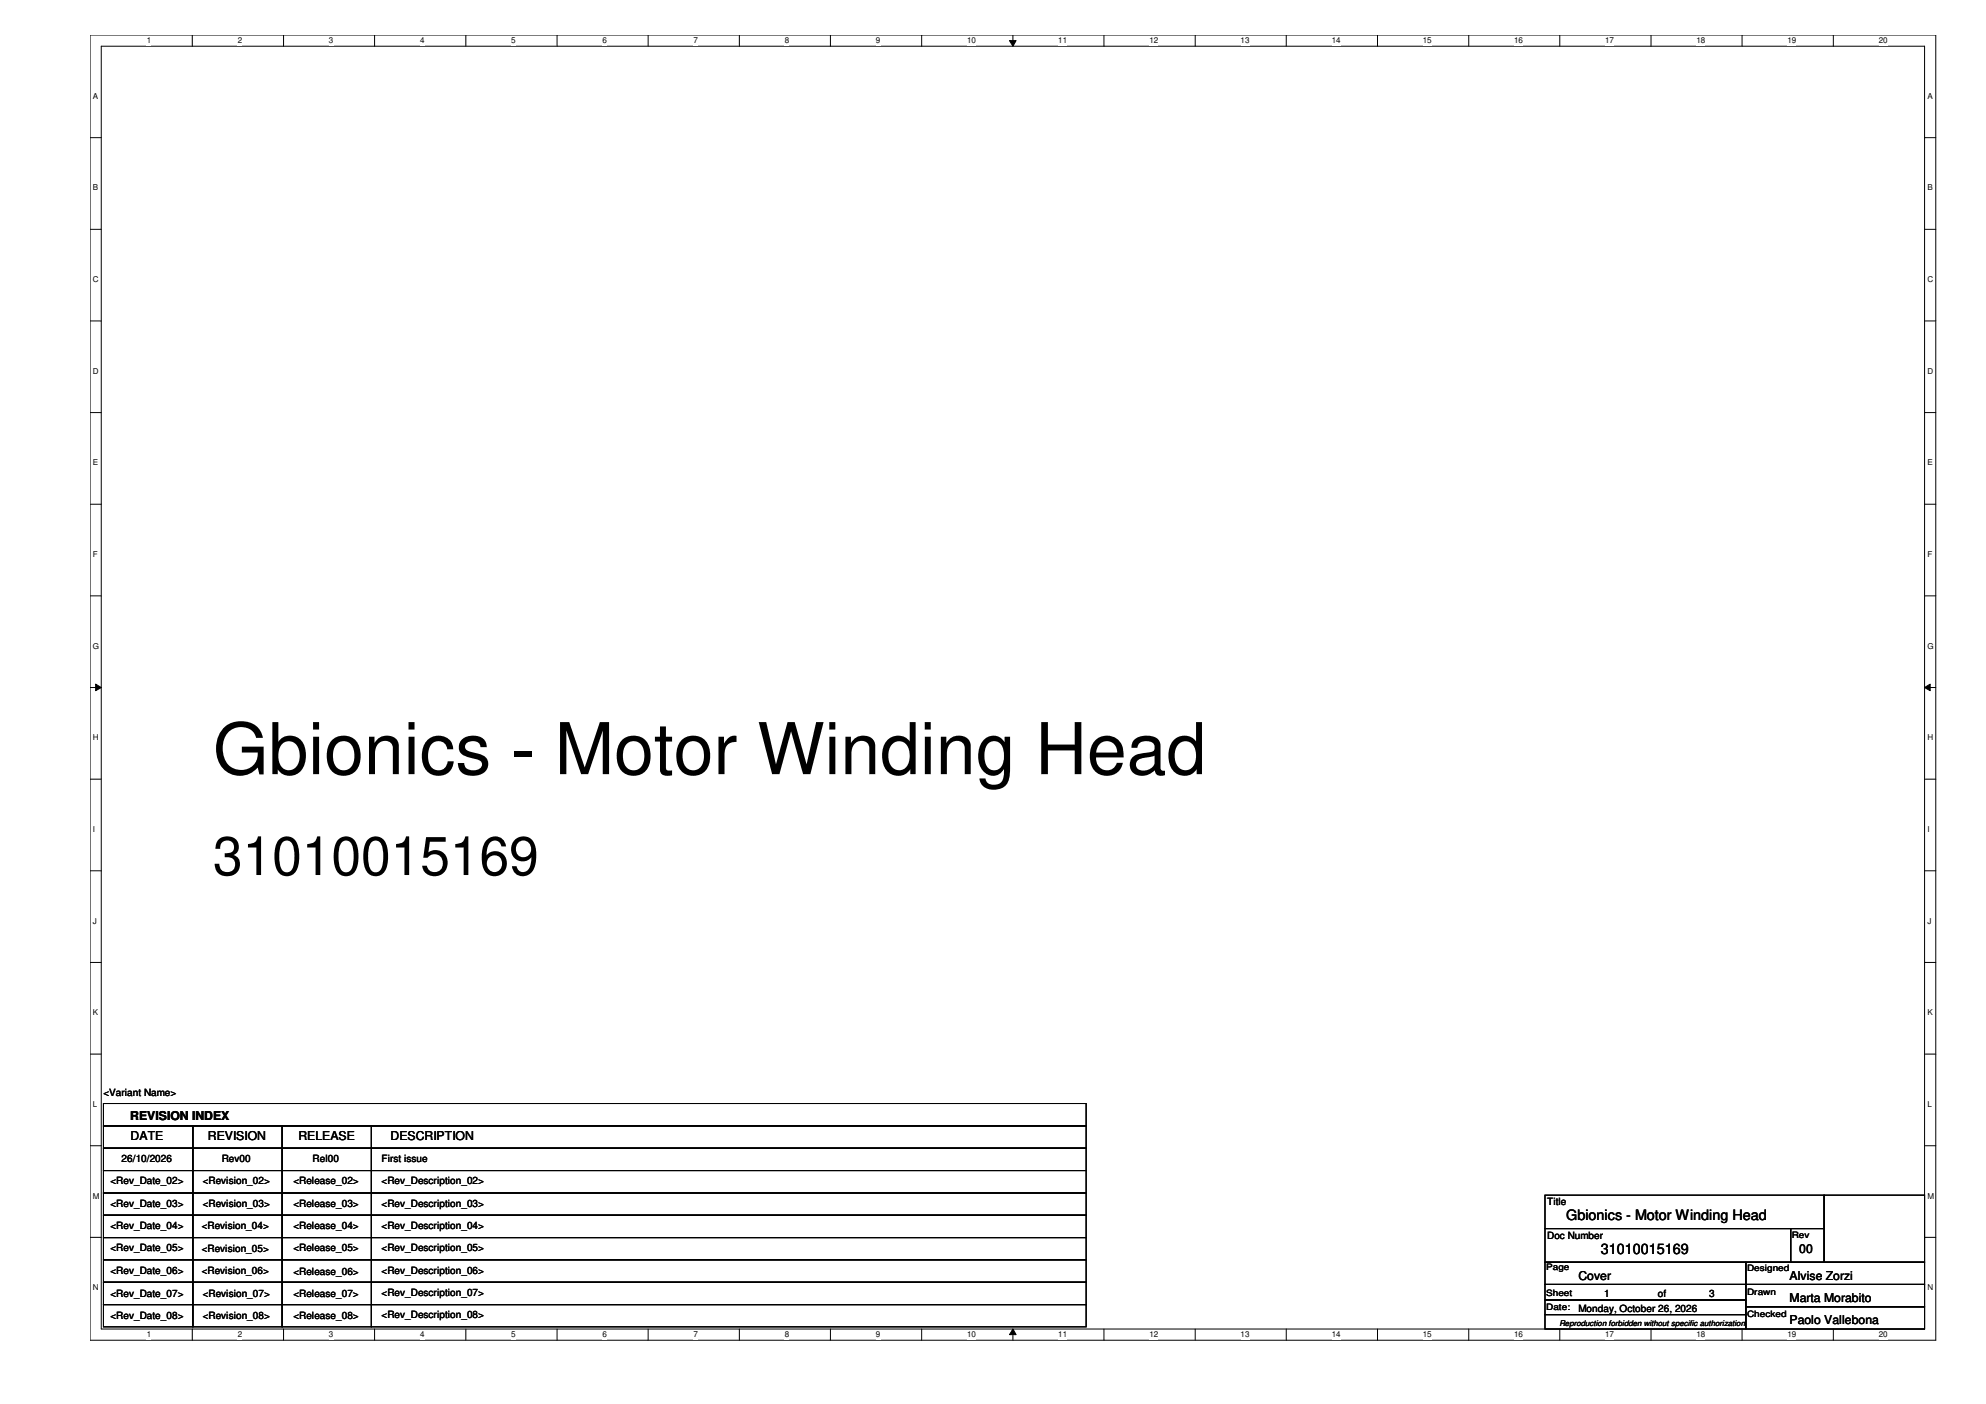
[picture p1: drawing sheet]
<svg xmlns="http://www.w3.org/2000/svg" width="420mm" height="297mm" viewBox="0 0 420 297" stroke-linecap="round" stroke-linejoin="round" font-family="sans-serif">
<path d="M19.1 7.4h390.4v276.1h-390.4zM21.4 9.8h385.8v271.4h-385.8z" fill="none" stroke="#000" stroke-width=".21"/>
<g fill="#fff">
<path d="M31 7.7h1v1.9h-1z"/>
<path d="M31 281.4h1v1.9h-1z"/>
</g>
<path d="M40.7 7.4v2.4M40.7 281.2v2.3" fill="none" stroke="#000" stroke-width=".21"/>
<g fill="#fff">
<path d="M50.3 7.7h.9v1.9h-.9z"/>
<path d="M50.3 281.4h.9v1.9h-.9z"/>
</g>
<path d="M60 7.4v2.4M60 281.2v2.3" fill="none" stroke="#000" stroke-width=".21"/>
<g fill="#fff">
<path d="M69.6 7.7h.9v1.9h-.9z"/>
<path d="M69.6 281.4h.9v1.9h-.9z"/>
</g>
<path d="M79.2 7.4v2.4M79.2 281.2v2.3" fill="none" stroke="#000" stroke-width=".21"/>
<g fill="#fff">
<path d="M88.9 7.7h.9v1.9h-.9z"/>
<path d="M88.9 281.4h.9v1.9h-.9z"/>
</g>
<path d="M98.6 7.4v2.4M98.6 281.2v2.3" fill="none" stroke="#000" stroke-width=".21"/>
<g fill="#fff">
<path d="M108.2 7.7h.9v1.9h-.9z"/>
<path d="M108.2 281.4h.9v1.9h-.9z"/>
</g>
<path d="M117.9 7.4v2.4M117.9 281.2v2.3" fill="none" stroke="#000" stroke-width=".21"/>
<g fill="#fff">
<path d="M127.5 7.7h.9v1.9h-.9z"/>
<path d="M127.5 281.4h.9v1.9h-.9z"/>
</g>
<path d="M137.1 7.4v2.4M137.1 281.2v2.3" fill="none" stroke="#000" stroke-width=".21"/>
<g fill="#fff">
<path d="M146.7 7.7h1v1.9h-1z"/>
<path d="M146.7 281.4h1v1.9h-1z"/>
</g>
<path d="M156.4 7.4v2.4M156.4 281.2v2.3" fill="none" stroke="#000" stroke-width=".21"/>
<g fill="#fff">
<path d="M166 7.7h1v1.9h-1z"/>
<path d="M166 281.4h1v1.9h-1z"/>
</g>
<path d="M175.7 7.4v2.4M175.7 281.2v2.3" fill="none" stroke="#000" stroke-width=".21"/>
<g fill="#fff">
<path d="M185.3 7.7h.9v1.9h-.9z"/>
<path d="M185.3 281.4h.9v1.9h-.9z"/>
</g>
<path d="M195 7.4v2.4M195 281.2v2.3" fill="none" stroke="#000" stroke-width=".21"/>
<g fill="#fff">
<path d="M204.6 7.7h1.9v1.9h-1.9z"/>
<path d="M204.6 281.4h1.9v1.9h-1.9z"/>
</g>
<path d="M213.6 8.6h1.4l-.7 1.2zM214.3 7.4v2.4M214.3 281.2l.7 1.2h-1.4zM214.3 281.2v2.3" fill="none" stroke="#000" stroke-width=".21"/>
<path d="M213.6 8.6h1.4l-.7 1.2zM214.3 281.2l.7 1.2h-1.4z" fill="#000"/>
<g fill="#fff">
<path d="M223.9 7.7h1.9v1.9h-1.9z"/>
<path d="M223.9 281.4h1.9v1.9h-1.9z"/>
</g>
<path d="M233.6 7.4v2.4M233.6 281.2v2.3" fill="none" stroke="#000" stroke-width=".21"/>
<g fill="#fff">
<path d="M243.2 7.7h1.8v1.9h-1.8z"/>
<path d="M243.2 281.4h1.8v1.9h-1.8z"/>
</g>
<path d="M252.9 7.4v2.4M252.9 281.2v2.3" fill="none" stroke="#000" stroke-width=".21"/>
<g fill="#fff">
<path d="M262.5 7.7h1.8v1.9h-1.8z"/>
<path d="M262.5 281.4h1.8v1.9h-1.8z"/>
</g>
<path d="M272.1 7.4v2.4M272.1 281.2v2.3" fill="none" stroke="#000" stroke-width=".21"/>
<g fill="#fff">
<path d="M281.7 7.7h1.9v1.9h-1.9z"/>
<path d="M281.7 281.4h1.9v1.9h-1.9z"/>
</g>
<path d="M291.4 7.4v2.4M291.4 281.2v2.3" fill="none" stroke="#000" stroke-width=".21"/>
<g fill="#fff">
<path d="M301 7.7h1.9v1.9h-1.9z"/>
<path d="M301 281.4h1.9v1.9h-1.9z"/>
</g>
<path d="M310.7 7.4v2.4M310.7 281.2v2.3" fill="none" stroke="#000" stroke-width=".21"/>
<g fill="#fff">
<path d="M320.3 7.7h1.9v1.9h-1.9z"/>
<path d="M320.3 281.4h1.9v1.9h-1.9z"/>
</g>
<path d="M330 7.4v2.4M330 281.2v2.3" fill="none" stroke="#000" stroke-width=".21"/>
<g fill="#fff">
<path d="M339.6 7.7h1.9v1.9h-1.9z"/>
<path d="M339.6 281.4h1.9v1.9h-1.9z"/>
</g>
<path d="M349.3 7.4v2.4M349.3 281.2v2.3" fill="none" stroke="#000" stroke-width=".21"/>
<g fill="#fff">
<path d="M358.9 7.7h1.9v1.9h-1.9z"/>
<path d="M358.9 281.4h1.9v1.9h-1.9z"/>
</g>
<path d="M368.6 7.4v2.4M368.6 281.2v2.3" fill="none" stroke="#000" stroke-width=".21"/>
<g fill="#fff">
<path d="M378.2 7.7h1.8v1.9h-1.8z"/>
<path d="M378.2 281.4h1.8v1.9h-1.8z"/>
</g>
<path d="M387.9 7.4v2.4M387.9 281.2v2.3" fill="none" stroke="#000" stroke-width=".21"/>
<g fill="#fff">
<path d="M397.5 7.7h1.8v1.9h-1.8z"/>
<path d="M397.5 281.4h1.8v1.9h-1.8z"/>
<path d="M19.6 19.4h1.2v1.9h-1.2z"/>
<path d="M407.8 19.4h1.1v1.9h-1.1z"/>
<path d="M19.6 38.8h1.2v1.9h-1.2z"/>
<path d="M407.8 38.8h1.1v1.9h-1.1z"/>
</g>
<path d="M19.1 29.1h2.3M407.2 29.1h2.3" fill="none" stroke="#000" stroke-width=".21"/>
<g fill="#fff">
<path d="M19.6 58.2h1.3v1.9h-1.3z"/>
<path d="M407.8 58.2h1.2v1.9h-1.2z"/>
</g>
<path d="M19.1 48.5h2.3M407.2 48.5h2.3" fill="none" stroke="#000" stroke-width=".21"/>
<g fill="#fff">
<path d="M19.6 77.6h1.3v1.9h-1.3z"/>
<path d="M407.8 77.6h1.2v1.9h-1.2z"/>
</g>
<path d="M19.1 67.9h2.3M407.2 67.9h2.3" fill="none" stroke="#000" stroke-width=".21"/>
<g fill="#fff">
<path d="M19.6 96.9h1.2v1.9h-1.2z"/>
<path d="M407.8 96.9h1.1v1.9h-1.1z"/>
</g>
<path d="M19.1 87.3h2.3M407.2 87.3h2.3" fill="none" stroke="#000" stroke-width=".21"/>
<g fill="#fff">
<path d="M19.6 116.3h1.1v1.9h-1.1z"/>
<path d="M407.8 116.3h1v1.9h-1z"/>
</g>
<path d="M19.1 106.7h2.3M407.2 106.7h2.3" fill="none" stroke="#000" stroke-width=".21"/>
<g fill="#fff">
<path d="M19.6 135.7h1.4v1.9h-1.4z"/>
<path d="M407.8 135.7h1.3v1.9h-1.3z"/>
</g>
<path d="M19.1 126.1h2.3M407.2 126.1h2.3" fill="none" stroke="#000" stroke-width=".21"/>
<g fill="#fff">
<path d="M19.6 155.1h1.3v1.9h-1.3z"/>
<path d="M407.8 155.1h1.2v1.9h-1.2z"/>
</g>
<path d="M19.1 145.5h2.3M20.2 144.7l1.2 .8-1.2 .6zM407.2 145.5l1.1-.8v1.4zM407.2 145.5h2.3" fill="none" stroke="#000" stroke-width=".21"/>
<path d="M20.2 144.7l1.2 .8-1.2 .6zM407.2 145.5l1.1-.8v1.4z" fill="#000"/>
<g fill="#fff">
<path d="M19.6 174.5h.5v1.9h-.5z"/>
<path d="M407.8 174.5h.4v1.9h-.4z"/>
</g>
<path d="M19.1 164.8h2.3M407.2 164.8h2.3" fill="none" stroke="#000" stroke-width=".21"/>
<g fill="#fff">
<path d="M19.6 193.9h.9v1.9h-.9z"/>
<path d="M407.8 193.9h.8v1.9h-.8z"/>
</g>
<path d="M19.1 184.2h2.3M407.2 184.2h2.3" fill="none" stroke="#000" stroke-width=".21"/>
<g fill="#fff">
<path d="M19.6 213.3h1.2v1.9h-1.2z"/>
<path d="M407.8 213.3h1.1v1.9h-1.1z"/>
</g>
<path d="M19.1 203.6h2.3M407.2 203.6h2.3" fill="none" stroke="#000" stroke-width=".21"/>
<g fill="#fff">
<path d="M19.6 232.7h1v1.9h-1z"/>
<path d="M407.8 232.7h.9v1.9h-.9z"/>
</g>
<path d="M19.1 223h2.3M407.2 223h2.3" fill="none" stroke="#000" stroke-width=".21"/>
<g fill="#fff">
<path d="M19.6 252.1h1.4v1.9h-1.4z"/>
<path d="M407.8 252.1h1.4v1.9h-1.4z"/>
</g>
<path d="M19.1 242.4h2.3M407.2 242.4h2.3" fill="none" stroke="#000" stroke-width=".21"/>
<g fill="#fff">
<path d="M19.6 271.4h1.3v1.9h-1.3z"/>
<path d="M407.8 271.4h1.2v1.9h-1.2z"/>
</g>
<g fill="none" stroke="#000" stroke-width=".21">
<path d="M21.9 238.2h18.9v4.7h-18.9zM21.9 233.5h207.9v4.7h-207.9zM40.8 238.2h18.9v4.7h-18.9zM59.7 238.2h18.9v4.7h-18.9zM78.6 238.2h151.2v4.7h-151.2zM21.9 242.9h18.9v4.7h-18.9zM21.9 247.6h18.9v4.8h-18.9zM21.9 252.4h18.9v4.7h-18.9zM21.9 257.1h18.9v4.7h-18.9zM40.8 242.9h18.9v4.7h-18.9zM40.8 247.6h18.9v4.8h-18.9zM40.8 252.4h18.9v4.7h-18.9z"/>
<path d="M40.8 257.1h18.9v4.7h-18.9zM59.7 242.9h18.9v4.7h-18.9zM59.7 247.6h18.9v4.8h-18.9zM59.7 252.4h18.9v4.7h-18.9zM59.7 257.1h18.9v4.7h-18.9zM78.6 242.9h151.2v4.7h-151.2zM78.6 247.6h151.2v4.8h-151.2zM78.6 252.4h151.2v4.7h-151.2zM78.6 257.1h151.2v4.7h-151.2zM326.9 252.9h59v7h-59zM326.9 259.9h51.9v7.1h-51.9zM378.8 259.9h7.1v7.1h-7.1z"/>
<path d="M385.9 252.9h21.3v14.1h-21.3zM19.1 261.8h2.3M21.9 261.8h18.9v4.7h-18.9zM21.9 266.5h18.9v4.8h-18.9zM21.9 271.3h18.9v4.7h-18.9zM21.9 276h18.9v4.7h-18.9zM40.8 261.8h18.9v4.7h-18.9zM40.8 266.5h18.9v4.8h-18.9zM40.8 271.3h18.9v4.7h-18.9zM40.8 276h18.9v4.7h-18.9zM59.7 261.8h18.9v4.7h-18.9zM59.7 266.5h18.9v4.8h-18.9z"/>
<path d="M59.7 271.3h18.9v4.7h-18.9zM59.7 276h18.9v4.7h-18.9zM78.6 261.8h151.2v4.7h-151.2zM78.6 266.5h151.2v4.8h-151.2zM78.6 271.3h151.2v4.7h-151.2zM78.6 276h151.2v4.7h-151.2zM326.9 267h42.5v4.7h-42.5zM326.9 275h42.5v3.1h-42.5zM326.9 278.1h42.5v3.1h-42.5zM326.9 271.7h42.5v3.3h-42.5zM369.4 267h37.8v4.7h-37.8zM369.4 271.7h37.8v4.8h-37.8z"/>
<path d="M369.4 276.5h37.8v4.7h-37.8zM407.2 261.8h2.3"/>
</g>
<text font-size="15.1" x="45" y="163.8">Gbionics - Motor Winding Head</text>
<text font-size="11.3" x="45" y="185.1">31010015169</text>
<g font-size="3">
<text x="331.3" y="258.2">Gbionics - Motor Winding Head</text>
<text x="338.7" y="265.3">31010015169</text>
</g>
<g font-size="2.6">
<text x="27.6" y="236.9">REVISION INDEX</text>
<text x="27.6" y="241.3">DATE</text>
<text x="44" y="241.3">REVISION</text>
<text x="63.1" y="241.3">RELEASE</text>
<text x="82.6" y="241.3">DESCRIPTION</text>
<text x="380.7" y="265.1">00</text>
<text x="333.9" y="270.8">Cover</text>
<text x="378.6" y="270.8">Alvise Zorzi</text>
<text x="378.6" y="275.5">Marta Morabito</text>
<text x="378.6" y="280.2">Paolo Vallebona</text>
</g>
<g font-size="2.1">
<text x="21.9" y="231.9">&lt;Variant Name&gt;</text>
<text x="25.7" y="245.8">26/10/2026</text>
<text x="46.9" y="245.8">Rev00</text>
<text x="66.1" y="245.8">Rel00</text>
<text x="80.7" y="245.8">First issue</text>
<text x="23.4" y="250.5">&lt;Rev_Date_02&gt;</text>
<text x="42.9" y="250.5">&lt;Revision_02&gt;</text>
<text x="62.1" y="250.5">&lt;Release_02&gt;</text>
<text x="80.7" y="250.5">&lt;Rev_Description_02&gt;</text>
<text x="23.4" y="255.3">&lt;Rev_Date_03&gt;</text>
<text x="42.9" y="255.3">&lt;Revision_03&gt;</text>
<text x="62.1" y="255.3">&lt;Release_03&gt;</text>
<text x="80.7" y="255.3">&lt;Rev_Description_03&gt;</text>
<text x="327.3" y="255">Title</text>
<text x="23.4" y="260">&lt;Rev_Date_04&gt;</text>
<text x="42.7" y="260">&lt;Revision_04&gt;</text>
<text x="62.1" y="260">&lt;Release_04&gt;</text>
<text x="80.7" y="260">&lt;Rev_Description_04&gt;</text>
<text x="327.3" y="262.1">Doc Number</text>
<text x="23.4" y="264.7">&lt;Rev_Date_05&gt;</text>
<text x="23.4" y="269.5">&lt;Rev_Date_06&gt;</text>
<text x="42.7" y="265">&lt;Revision_05&gt;</text>
<text x="42.7" y="269.5">&lt;Revision_06&gt;</text>
<text x="62.1" y="264.7">&lt;Release_05&gt;</text>
<text x="62.1" y="269.7">&lt;Release_06&gt;</text>
<text x="80.7" y="264.7">&lt;Rev_Description_05&gt;</text>
<text x="80.7" y="269.5">&lt;Rev_Description_06&gt;</text>
<text x="23.4" y="274.4">&lt;Rev_Date_07&gt;</text>
<text x="42.9" y="274.4">&lt;Revision_07&gt;</text>
<text x="62.1" y="274.4">&lt;Release_07&gt;</text>
<text x="80.7" y="274.1">&lt;Rev_Description_07&gt;</text>
<text x="339.4" y="274.4">1</text>
<text x="350.7" y="274.4">of</text>
<text x="361.6" y="274.4">3</text>
<text x="23.4" y="279.1">&lt;Rev_Date_08&gt;</text>
<text x="42.9" y="279.1">&lt;Revision_08&gt;</text>
<text x="62.1" y="279.1">&lt;Release_08&gt;</text>
<text x="80.7" y="278.9">&lt;Rev_Description_08&gt;</text>
<text x="333.9" y="277.5">Monday, October 26, 2026</text>
</g>
<g font-size="1.9">
<text x="379.1" y="261.9">Rev</text>
<text x="327.1" y="268.7">Page</text>
<text x="369.6" y="268.9">Designed</text>
<text x="327.1" y="274.2">Sheet</text>
<text x="369.6" y="273.9">Drawn</text>
<text x="327.1" y="277.2">Date:</text>
<text x="369.6" y="278.6">Checked</text>
</g>
<g font-size="1.7">
<text x="31" y="9.2">1</text>
<text x="50.3" y="9.2">2</text>
<text x="69.6" y="9.2">3</text>
<text x="88.9" y="9.2">4</text>
<text x="108.2" y="9.2">5</text>
<text x="127.5" y="9.2">6</text>
<text x="146.7" y="9.2">7</text>
<text x="166" y="9.2">8</text>
<text x="185.3" y="9.2">9</text>
<text x="204.6" y="9.2">10</text>
<text x="223.9" y="9.2">11</text>
<text x="243.2" y="9.2">12</text>
<text x="262.5" y="9.2">13</text>
<text x="281.7" y="9.2">14</text>
<text x="301" y="9.2">15</text>
<text x="320.3" y="9.2">16</text>
<text x="339.6" y="9.2">17</text>
<text x="358.9" y="9.2">18</text>
<text x="378.2" y="9.2">19</text>
<text x="397.5" y="9.2">20</text>
<text x="19.6" y="21">A</text>
<text x="407.8" y="21">A</text>
<text x="19.6" y="40.3">B</text>
<text x="407.8" y="40.3">B</text>
<text x="19.6" y="59.7">C</text>
<text x="407.8" y="59.7">C</text>
<text x="19.6" y="79.1">D</text>
<text x="407.8" y="79.1">D</text>
<text x="19.6" y="98.5">E</text>
<text x="407.8" y="98.5">E</text>
<text x="19.6" y="117.9">F</text>
<text x="407.8" y="117.9">F</text>
<text x="19.6" y="137.2">G</text>
<text x="407.8" y="137.2">G</text>
<text x="19.6" y="156.6">H</text>
<text x="407.8" y="156.6">H</text>
<text x="19.6" y="176">I</text>
<text x="407.8" y="176">I</text>
<text x="19.6" y="195.4">J</text>
<text x="407.8" y="195.4">J</text>
<text x="19.6" y="214.8">K</text>
<text x="407.8" y="214.8">K</text>
<text x="19.6" y="234.2">L</text>
<text x="407.8" y="234.2">L</text>
<text x="19.6" y="253.6">M</text>
<text x="407.8" y="253.6">M</text>
<text x="19.6" y="273">N</text>
<text x="407.8" y="273">N</text>
<text x="329.9" y="280.6">Reproduction forbidden without specific authorization</text>
<text x="31" y="283">1</text>
<text x="50.3" y="283">2</text>
<text x="69.6" y="283">3</text>
<text x="88.9" y="283">4</text>
<text x="108.2" y="283">5</text>
<text x="127.5" y="283">6</text>
<text x="146.7" y="283">7</text>
<text x="166" y="283">8</text>
<text x="185.3" y="283">9</text>
<text x="204.6" y="283">10</text>
<text x="223.9" y="283">11</text>
<text x="243.2" y="283">12</text>
<text x="262.5" y="283">13</text>
<text x="281.7" y="283">14</text>
<text x="301" y="283">15</text>
<text x="320.3" y="283">16</text>
<text x="339.6" y="283">17</text>
<text x="358.9" y="283">18</text>
<text x="378.2" y="283">19</text>
<text x="397.5" y="283">20</text>
</g>
</svg>
